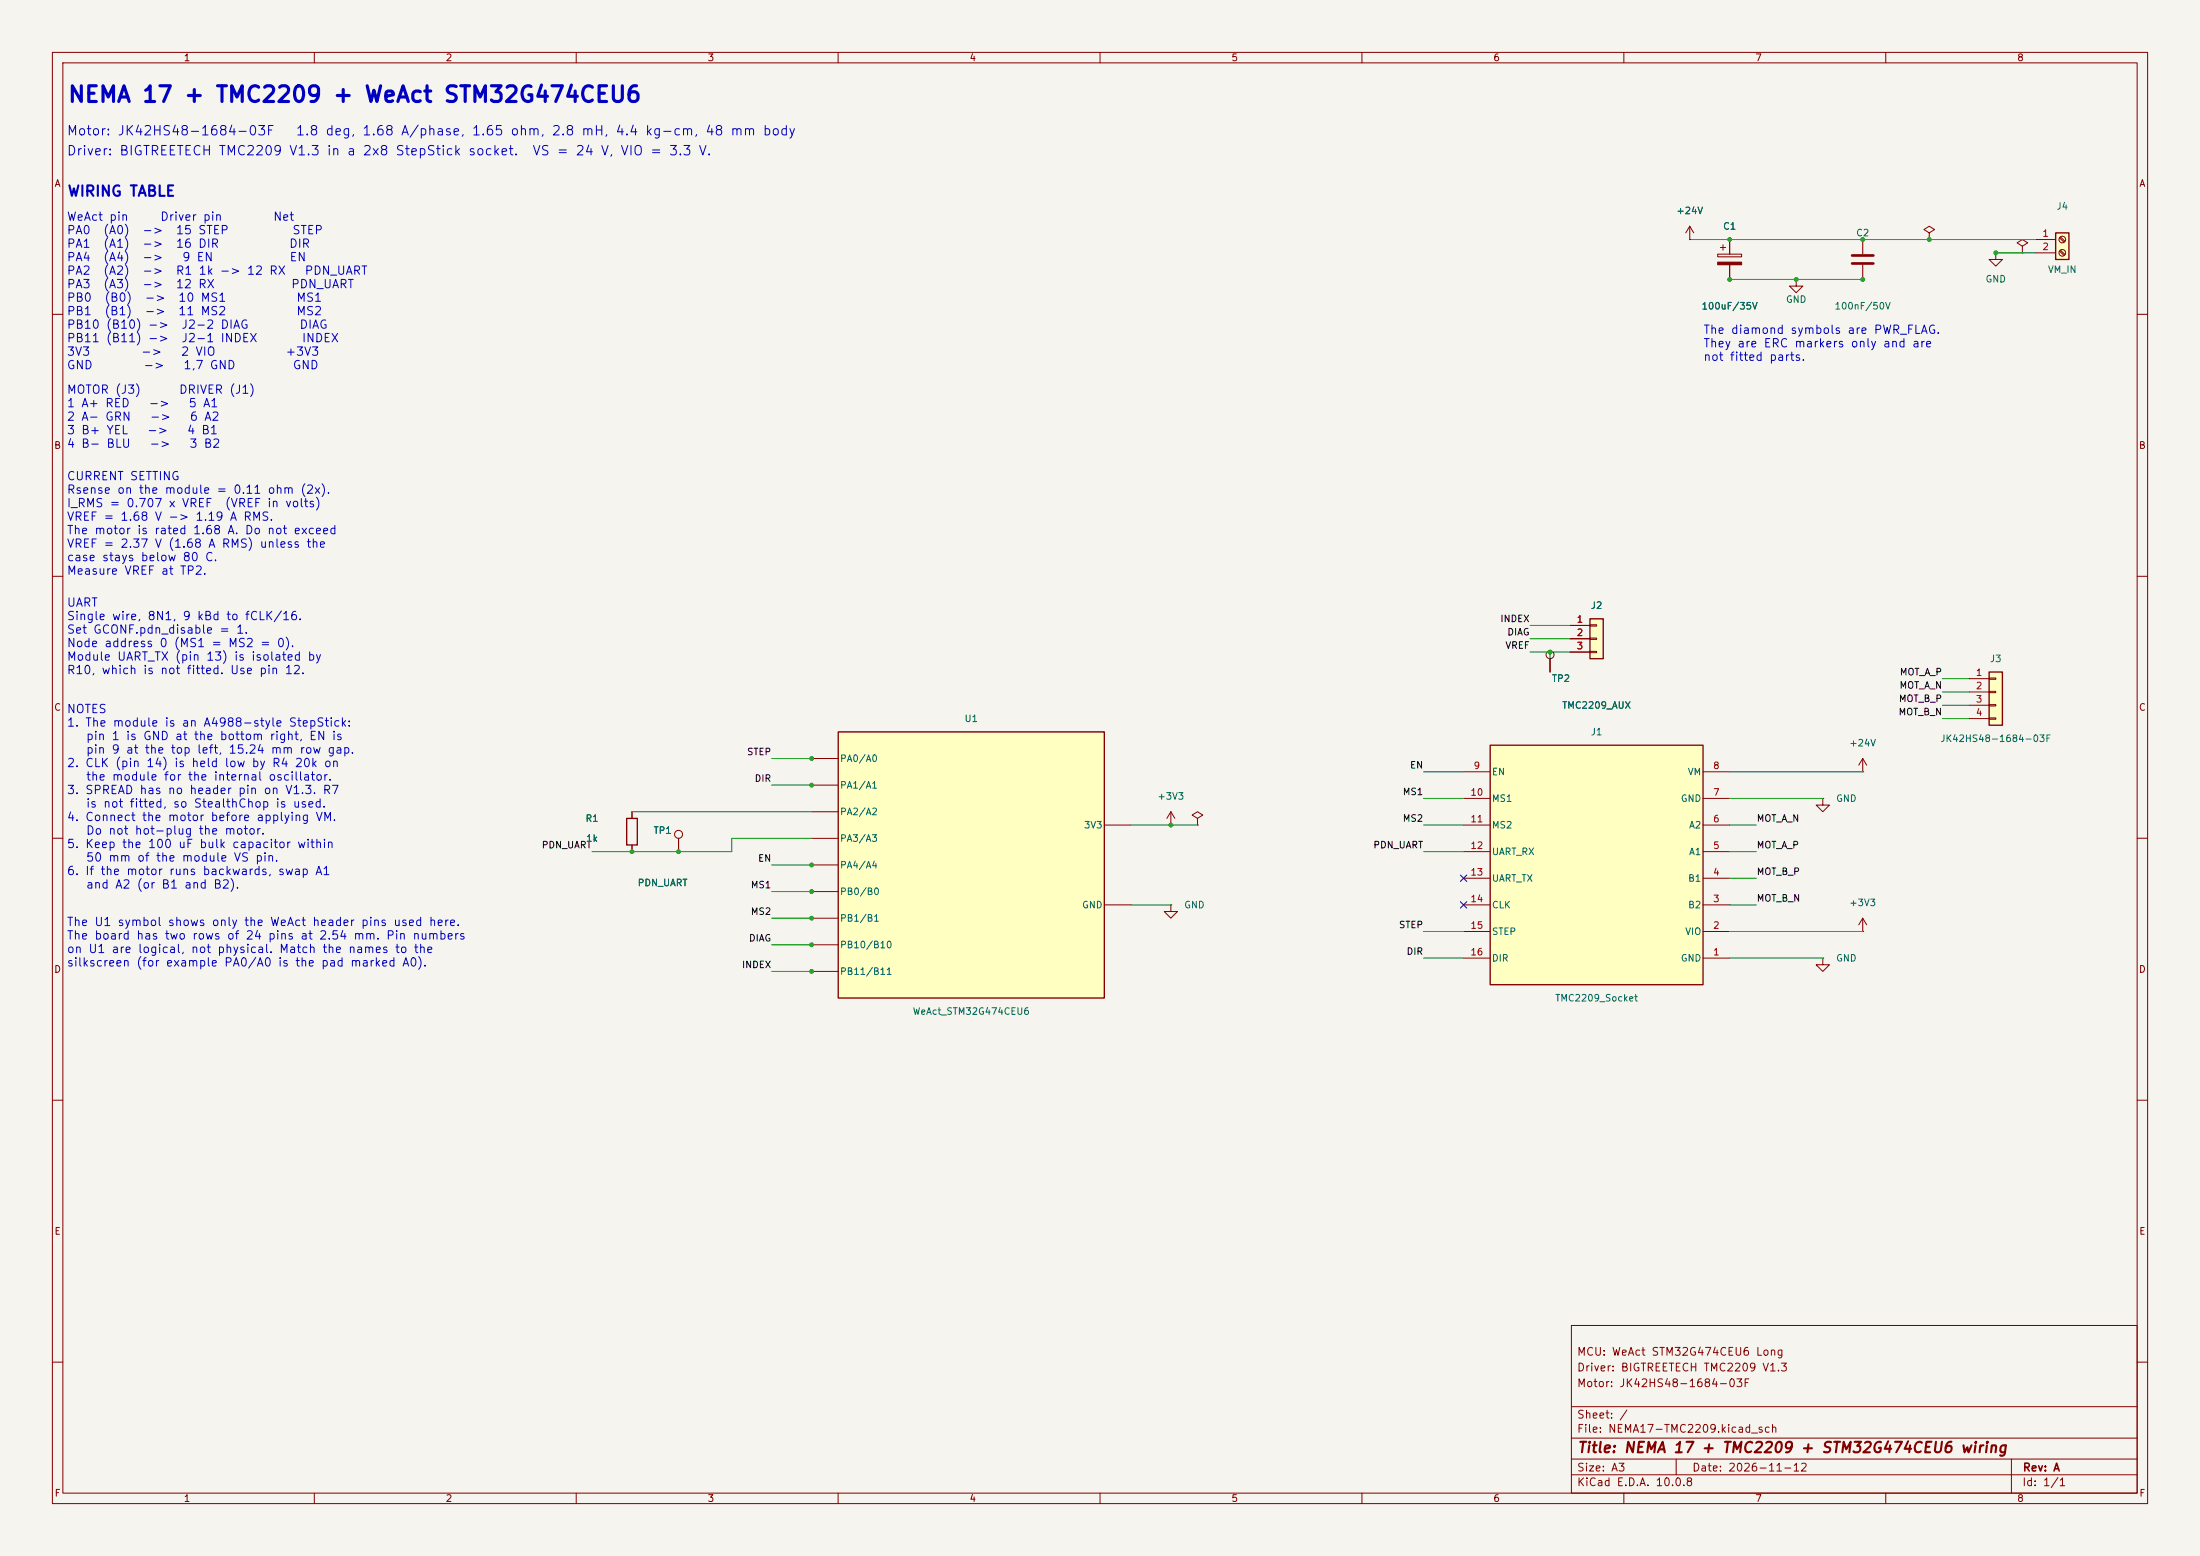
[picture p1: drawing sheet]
<svg xmlns="http://www.w3.org/2000/svg" width="420mm" height="297mm" viewBox="0 0 420 297" stroke-linecap="round" stroke-linejoin="round" font-family="sans-serif">
<path d="M0 0h420v297h-420z" fill="#f5f4ef" stroke="#f5f4ef" stroke-width=".19"/>
<g fill="none" stroke="#840000" stroke-width=".19">
<path d="M10 10h400v277h-400zM12 12h396v273h-396zM60 10v2M110 10v2M160 10v2M210 10v2M260 10v2M310 10v2M360 10v2M355.6 45.7v2.8M355.6 50.5v2.8M10 60h2"/>
<path d="M408 60h2M10 110h2M408 110h2M10 160h2M120.6 154.9v1.3M348 152.4v1.3h1.2l-1.2 1.2-1.3-1.2h1.3M348 152.4h.1M408 160h2M120.6 161.3v1.3M129.5 160v2.6M355.6 177.8h.1M355.6 175.3v2.5"/>
<path d="M355.6 175.3l-.8 1.2M355.6 175.3l.8 1.2M348 182.9v1.3h1.2l-1.2 1.2-1.3-1.2h1.3M348 182.9h.1M10 210h2M408 210h2M300 253h108v32h-108zM10 260h2M300 278.5h108M300 274.5h108M300 268.5h108M320 278.5v3"/>
<path d="M384 278.5v6.5M408 260h2M60 285v2M110 285v2M160 285v2M210 285v2M260 285v2M300 281.5h108M310 285v2M360 285v2"/>
<circle cx="129.5" cy="159.3" r=".76"/>
</g>
<path d="M353.6 48.8h4M353.6 50.3h4" fill="none" stroke="#840000" stroke-width=".51"/>
<path d="M119.6 156.2h2.1v5.1h-2.1z" fill="none" stroke="#840000" stroke-width=".25"/>
<path d="M160 139.7h50.8v50.8h-50.8z" fill="#ffffc2"/>
<path d="M160 139.7h50.8v50.8h-50.8z" fill="none" stroke="#840000" stroke-width=".25"/>
<g fill="none" stroke="#840000" stroke-width=".19">
<path d="M154.9 144.8h5.1M154.9 149.9h5.1M154.9 154.9h5.1M210.8 157.5h5.1M223.5 157.5h.1M223.5 154.9l-.7 1.3M223.5 154.9l.8 1.3M223.5 154.9v2.6M228.6 156.2l1-.6-1-.7-1 .7 1 .6v1.3M228.6 157.5h.1M355.6 147.3h.1M355.6 144.8l-.8 1.3"/>
<path d="M355.6 144.8l.8 1.3M355.6 144.8v2.5M154.9 160h5.1M154.9 165.1h5.1M154.9 170.2h5.1M154.9 175.3h5.1M210.8 172.7h5.1M223.5 172.7v1.3h1.3l-1.3 1.3-1.3-1.3h1.3M223.5 172.7h.1M154.9 180.3h5.1M154.9 185.4h5.1"/>
</g>
<path d="M379.7 128.3h2.6v10.1h-2.6z" fill="#ffffc2"/>
<path d="M379.7 128.3h2.6v10.1h-2.6z" fill="none" stroke="#840000" stroke-width=".25"/>
<path d="M375.9 129.5h3.8M375.9 132.1h3.8M375.9 134.6h3.8M375.9 137.2h3.8M379.7 129.4h1.3v.3h-1.3zM379.7 132h1.3v.2h-1.3zM379.7 134.5h1.3v.2h-1.3zM379.7 137h1.3v.3h-1.3z" fill="none" stroke="#840000" stroke-width=".19"/>
<path d="M392.4 44.5h2.6v5h-2.6z" fill="#ffffc2"/>
<path d="M392.4 44.5h2.6v5h-2.6z" fill="none" stroke="#840000" stroke-width=".25"/>
<g fill="none" stroke="#840000" stroke-width=".19">
<path d="M368.3 44.5l1-.7-1-.6-1 .6 1 .7v1.2M368.3 45.7h.1M386.1 47l1-.6-1-.7-1 .7 1 .6v1.3M386.1 48.3h.1M388.6 45.7h3.8M388.6 48.3h3.8M393.2 45.4l.8 .8M393.2 47.9l.8 .9M393.3 45.2l.9 .9M393.3 47.8l.9 .8"/>
<circle cx="393.7" cy="48.3" r=".63"/>
<circle cx="393.7" cy="45.7" r=".63"/>
</g>
<path d="M303.5 118.1h2.6v7.6h-2.6z" fill="#ffffc2"/>
<path d="M303.5 118.1h2.6v7.6h-2.6z" fill="none" stroke="#840000" stroke-width=".25"/>
<g fill="none" stroke="#840000" stroke-width=".19">
<path d="M299.7 119.4h3.8M303.5 119.3h1.3v.2h-1.3zM295.9 125.7v2.6M299.7 121.9h3.8M299.7 124.5h3.8M303.5 121.8h1.3v.2h-1.3zM303.5 124.3h1.3v.3h-1.3z"/>
<circle cx="295.9" cy="125" r=".76"/>
</g>
<path d="M284.5 142.2h40.6v45.8h-40.6z" fill="#ffffc2"/>
<path d="M284.5 142.2h40.6v45.8h-40.6z" fill="none" stroke="#840000" stroke-width=".25"/>
<g fill="none" stroke="#840000" stroke-width=".19">
<path d="M322.6 45.7h.1M322.6 43.2l-.8 1.3M322.6 43.2l.7 1.3M322.6 43.2v2.5M327.9 48.5h4.6v.5h-4.6zM328.4 47.2h1M328.9 46.7v1.1M330.2 45.7v2.8M330.2 50.5v2.8M342.9 53.3v1.3h1.3l-1.3 1.3-1.3-1.3h1.3M342.9 53.3h.1M381 48.3v1.2h1.3l-1.3 1.3-1.3-1.3h1.3"/>
<path d="M381 48.3h.1M299.7 119.4h3.8M295.9 125.7v2.6M299.7 121.9h3.8M299.7 124.5h3.8M120.6 154.9v1.3M279.4 157.5h5.1M279.4 152.4h5.1M279.4 147.3h5.1M325.1 157.5h5.1M325.1 152.4h5.1M325.1 147.3h5.1"/>
<path d="M120.6 161.3v1.3M129.5 160v2.6M279.4 177.8h5.1M279.4 172.7h5.1M279.4 167.6h5.1M279.4 162.6h5.1M325.1 177.8h5.1M325.1 172.7h5.1M325.1 167.6h5.1M325.1 162.6h5.1M279.4 182.9h5.1M325.1 182.9h5.1"/>
</g>
<path d="M327.9 50h4.6v.5h-4.6z" fill="#840000" stroke="#840000" stroke-width=".19"/>
<g fill="none" stroke="#009600" stroke-width=".19">
<path d="M322.6 45.7h66M330.2 53.3h25.4M381 48.3h7.6M292.1 119.4h7.6M292.1 124.5h7.6M292.1 121.9h7.6M295.9 124.5v3.8M370.8 129.5h5.1M370.8 132.1h5.1M370.8 134.6h5.1M370.8 137.2h5.1M120.6 154.9h34.3"/>
<path d="M147.3 149.9h7.6M147.3 144.8h7.6M215.9 157.5h12.7M271.8 157.5h7.6M271.8 152.4h7.6M271.8 147.3h7.6M330.2 157.5h5.1M330.2 152.4h17.8M330.2 147.3h25.4M147.3 170.2h7.6M147.3 165.1h7.6M147.3 175.3h7.6"/>
<path d="M154.9 160h-15.2v2.6h-26.7M215.9 172.7h7.6M271.8 162.6h7.6M271.8 177.8h7.6M330.2 162.6h5.1M330.2 177.8h25.4M330.2 172.7h5.1M330.2 167.6h5.1M147.3 180.3h7.6M147.3 185.4h7.6M271.8 182.9h7.6M330.2 182.9h17.8"/>
</g>
<path d="M278.8 172.1l1.2 1.2M278.8 167l1.2 1.2M280 172.1l-1.2 1.2M280 167l-1.2 1.2" fill="none" stroke="#000084" stroke-width=".19"/>
<g fill="#009600">
<circle cx="223.5" cy="157.5" r=".46"/>
<circle cx="129.5" cy="162.6" r=".46"/>
<circle cx="120.6" cy="162.6" r=".46"/>
<circle cx="154.9" cy="170.2" r=".46"/>
<circle cx="154.9" cy="144.8" r=".46"/>
<circle cx="154.9" cy="149.9" r=".46"/>
<circle cx="154.9" cy="175.3" r=".46"/>
<circle cx="154.9" cy="180.3" r=".46"/>
<circle cx="154.9" cy="185.4" r=".46"/>
<circle cx="154.9" cy="165.1" r=".46"/>
<circle cx="295.9" cy="124.5" r=".46"/>
<circle cx="342.9" cy="53.3" r=".46"/>
<circle cx="330.2" cy="53.3" r=".46"/>
<circle cx="330.2" cy="45.7" r=".46"/>
<circle cx="368.3" cy="45.7" r=".46"/>
<circle cx="381" cy="48.3" r=".46"/>
<circle cx="355.6" cy="53.3" r=".46"/>
<circle cx="355.6" cy="45.7" r=".46"/>
</g>
<text font-size="3" fill="#0000c2" x="12.8" y="20.3">NEMA 17 + TMC2209 + WeAct STM32G474CEU6</text>
<text font-size="2" fill="#0000c2" x="12.8" y="38">WIRING TABLE</text>
<text font-size="2" fill="#840000" x="301" y="277.8">Title: NEMA 17 + TMC2209 + STM32G474CEU6 wiring</text>
<g font-size="1.8" fill="#0000c2">
<text x="12.6" y="26.3">Motor: JK42HS48-1684-03F</text>
<text x="56.3" y="26.3">1.8 deg, 1.68 A/phase, 1.65 ohm, 2.8 mH, 4.4 kg-cm, 48 mm body</text>
<text x="12.6" y="30.1">Driver: BIGTREETECH TMC2209 V1.3 in a 2x8 StepStick socket.</text>
<text x="101.5" y="30.1">VS = 24 V, VIO = 3.3 V.</text>
</g>
<g font-size="1.6" fill="#0000c2">
<text x="12.6" y="42.5">WeAct pin</text>
<text x="12.6" y="45.1">PA0</text>
<text x="12.6" y="47.7">PA1</text>
<text x="19.6" y="45.1">(A0)</text>
<text x="19.6" y="47.7">(A1)</text>
<text x="27" y="45.1">-&gt;</text>
<text x="27" y="47.7">-&gt;</text>
<text x="30.5" y="42.5">Driver pin</text>
<text x="33.4" y="45.1">15 STEP</text>
<text x="33.4" y="47.7">16 DIR</text>
<text x="52" y="42.5">Net</text>
<text x="55.1" y="47.7">DIR</text>
<text x="55.7" y="45.1">STEP</text>
<text x="12.6" y="50.3">PA4</text>
<text x="12.6" y="52.8">PA2</text>
<text x="19.6" y="50.3">(A4)</text>
<text x="19.6" y="52.8">(A2)</text>
<text x="27" y="50.3">-&gt;</text>
<text x="27" y="52.8">-&gt;</text>
<text x="33.4" y="52.8">R1 1k -&gt; 12 RX</text>
<text x="34.7" y="50.3">9 EN</text>
<text x="55.2" y="50.3">EN</text>
<text x="58" y="52.8">PDN_UART</text>
<text x="12.6" y="55.4">PA3</text>
<text x="12.6" y="58">PB0</text>
<text x="19.6" y="55.4">(A3)</text>
<text x="19.8" y="58">(B0)</text>
<text x="27" y="55.4">-&gt;</text>
<text x="27.5" y="58">-&gt;</text>
<text x="33.4" y="55.4">12 RX</text>
<text x="33.9" y="58">10 MS1</text>
<text x="55.5" y="55.4">PDN_UART</text>
<text x="56.4" y="58">MS1</text>
<text x="12.6" y="60.6">PB1</text>
<text x="12.6" y="63.1">PB10 (B10) -&gt;</text>
<text x="12.6" y="65.7">PB11 (B11) -&gt;</text>
<text x="19.8" y="60.6">(B1)</text>
<text x="27.5" y="60.6">-&gt;</text>
<text x="33.9" y="60.6">11 MS2</text>
<text x="34.5" y="63.1">J2-2 DIAG</text>
<text x="34.5" y="65.7">J2-1 INDEX</text>
<text x="56.4" y="60.6">MS2</text>
<text x="57.1" y="63.1">DIAG</text>
<text x="57.5" y="65.7">INDEX</text>
<text x="325.1" y="64.1">The diamond symbols are PWR_FLAG.</text>
<text x="12.6" y="68.3">3V3</text>
<text x="12.6" y="70.9">GND</text>
<text x="26.8" y="68.3">-&gt;</text>
<text x="27.3" y="70.9">-&gt;</text>
<text x="34.4" y="68.3">2 VIO</text>
<text x="34.9" y="70.9">1,7 GND</text>
<text x="54.4" y="68.3">+3V3</text>
<text x="55.8" y="70.9">GND</text>
<text x="325.1" y="66.7">They are ERC markers only and are</text>
<text x="325.1" y="69.3">not fitted parts.</text>
<text x="12.6" y="75.6">MOTOR (J3)</text>
<text x="34" y="75.6">DRIVER (J1)</text>
<text x="12.6" y="78.1">1 A+ RED</text>
<text x="12.6" y="80.7">2 A- GRN</text>
<text x="12.6" y="83.3">3 B+ YEL</text>
<text x="28" y="83.3">-&gt;</text>
<text x="28.3" y="78.1">-&gt;</text>
<text x="28.5" y="80.7">-&gt;</text>
<text x="35.6" y="83.3">4 B1</text>
<text x="35.9" y="78.1">5 A1</text>
<text x="36.1" y="80.7">6 A2</text>
<text x="12.6" y="85.9">4 B- BLU</text>
<text x="28.4" y="85.9">-&gt;</text>
<text x="36" y="85.9">3 B2</text>
<text x="12.6" y="92.1">CURRENT SETTING</text>
<text x="12.6" y="94.6">Rsense on the module = 0.11 ohm (2x).</text>
<text x="12.6" y="97.2">I_RMS = 0.707 x VREF</text>
<text x="12.6" y="99.8">VREF = 1.68 V -&gt; 1.19 A RMS.</text>
<text x="42.8" y="97.2">(VREF in volts)</text>
<text x="12.6" y="102.4">The motor is rated 1.68 A. Do not exceed</text>
<text x="12.6" y="105">VREF = 2.37 V (1.68 A RMS) unless the</text>
<text x="12.6" y="107.5">case stays below 80 C.</text>
<text x="12.6" y="110.1">Measure VREF at TP2.</text>
<text x="12.6" y="116.2">UART</text>
<text x="12.6" y="118.8">Single wire, 8N1, 9 kBd to fCLK/16.</text>
<text x="12.6" y="121.4">Set GCONF.pdn_disable = 1.</text>
<text x="12.6" y="123.9">Node address 0 (MS1 = MS2 = 0).</text>
<text x="12.6" y="126.5">Module UART_TX (pin 13) is isolated by</text>
<text x="12.6" y="129.1">R10, which is not fitted. Use pin 12.</text>
<text x="12.6" y="136.5">NOTES</text>
<text x="12.6" y="139.1">1. The module is an A4988-style StepStick:</text>
<text x="16.3" y="141.7">pin 1 is GND at the bottom right, EN is</text>
<text x="12.6" y="146.8">2. CLK (pin 14) is held low by R4 20k on</text>
<text x="16.3" y="144.2">pin 9 at the top left, 15.24 mm row gap.</text>
<text x="16.3" y="149.4">the module for the internal oscillator.</text>
<text x="12.6" y="152">3. SPREAD has no header pin on V1.3. R7</text>
<text x="16.3" y="154.6">is not fitted, so StealthChop is used.</text>
<text x="12.6" y="157.1">4. Connect the motor before applying VM.</text>
<text x="16.3" y="159.7">Do not hot-plug the motor.</text>
<text x="12.6" y="162.3">5. Keep the 100 uF bulk capacitor within</text>
<text x="12.6" y="167.4">6. If the motor runs backwards, swap A1</text>
<text x="16.3" y="164.9">50 mm of the module VS pin.</text>
<text x="16.3" y="170">and A2 (or B1 and B2).</text>
<text x="12.6" y="177.2">The U1 symbol shows only the WeAct header pins used here.</text>
<text x="12.6" y="179.7">The board has two rows of 24 pins at 2.54 mm. Pin numbers</text>
<text x="12.6" y="182.3">on U1 are logical, not physical. Match the names to the</text>
<text x="12.6" y="184.9">silkscreen (for example PA0/A0 is the pad marked A0).</text>
</g>
<g font-size="1.5" fill="#840000">
<text x="300.9" y="262.1">Driver: BIGTREETECH TMC2209 V1.3</text>
<text x="300.9" y="259.1">MCU: WeAct STM32G474CEU6 Long</text>
<text x="300.9" y="265.1">Motor: JK42HS48-1684-03F</text>
<text x="300.9" y="273.8">File: NEMA17-TMC2209.kicad_sch</text>
<text x="300.9" y="271.1">Sheet: /</text>
<text x="300.9" y="281.2">Size: A3</text>
<text x="322.9" y="281.2">Date: 2026-11-12</text>
<text x="386" y="281.2">Rev: A</text>
<text x="300.9" y="284">KiCad E.D.A. 10.0.8</text>
<text x="385.9" y="284">Id: 1/1</text>
</g>
<g font-size="1.3" fill="#840000">
<text x="35" y="12">1</text>
<text x="85" y="12">2</text>
<text x="135" y="12">3</text>
<text x="185" y="12">4</text>
<text x="235" y="12">5</text>
<text x="285" y="12">6</text>
<text x="335" y="12">7</text>
<text x="385" y="12">8</text>
<text x="10.3" y="36">A</text>
<text x="408.3" y="36">A</text>
<text x="10.2" y="86">B</text>
<text x="408.2" y="86">B</text>
<text x="10.2" y="136">C</text>
<text x="408.2" y="136">C</text>
<text x="10.2" y="186">D</text>
<text x="408.2" y="186">D</text>
<text x="10.3" y="236">E</text>
<text x="408.3" y="236">E</text>
<text x="10.3" y="286">F</text>
<text x="35" y="287">1</text>
<text x="85" y="287">2</text>
<text x="135" y="287">3</text>
<text x="185" y="287">4</text>
<text x="235" y="287">5</text>
<text x="285" y="287">6</text>
<text x="335" y="287">7</text>
<text x="385" y="287">8</text>
<text x="408.3" y="286">F</text>
</g>
<g font-size="1.3" fill="#006464">
<text x="319.9" y="41.2">+24V</text>
<text x="392.5" y="40.3">J4</text>
<text x="328.8" y="44.1">C1</text>
<text x="354.2" y="45.4">C2</text>
<text x="390.9" y="52.4">VM_IN</text>
<text x="324.7" y="59.4">100uF/35V</text>
<text x="340.8" y="58.1">GND</text>
<text x="350.1" y="59.4">100nF/50V</text>
<text x="378.9" y="54.2">GND</text>
<text x="303.6" y="116.5">J2</text>
<text x="296.1" y="130.5">TP2</text>
<text x="379.8" y="126.7">J3</text>
<text x="298.1" y="135.6">TMC2209_AUX</text>
<text x="184" y="138.1">U1</text>
<text x="303.6" y="140.7">J1</text>
<text x="352.9" y="142.8">+24V</text>
<text x="370.3" y="141.9">JK42HS48-1684-03F</text>
<text x="160.2" y="145.7">PA0/A0</text>
<text x="284.7" y="148.3">EN</text>
<text x="322.1" y="148.3">VM</text>
<text x="160.2" y="150.8">PA1/A1</text>
<text x="160.2" y="155.9">PA2/A2</text>
<text x="220.9" y="152.9">+3V3</text>
<text x="284.7" y="153.4">MS1</text>
<text x="320.8" y="153.4">GND</text>
<text x="350.4" y="153.4">GND</text>
<text x="111.7" y="157.2">R1</text>
<text x="111.8" y="161">1k</text>
<text x="124.6" y="159.5">TP1</text>
<text x="160.2" y="161">PA3/A3</text>
<text x="206.8" y="158.4">3V3</text>
<text x="284.7" y="158.4">MS2</text>
<text x="322.3" y="158.4">A2</text>
<text x="160.2" y="166.1">PA4/A4</text>
<text x="284.7" y="163.5">UART_RX</text>
<text x="322.3" y="163.5">A1</text>
<text x="121.6" y="169.5">PDN_UART</text>
<text x="160.2" y="171.1">PB0/B0</text>
<text x="206.5" y="173.7">GND</text>
<text x="226" y="173.7">GND</text>
<text x="284.7" y="168.6">UART_TX</text>
<text x="284.7" y="173.7">CLK</text>
<text x="322.2" y="173.7">B2</text>
<text x="322.2" y="168.6">B1</text>
<text x="352.9" y="173.3">+3V3</text>
<text x="160.2" y="176.2">PB1/B1</text>
<text x="284.7" y="178.8">STEP</text>
<text x="321.6" y="178.8">VIO</text>
<text x="160.2" y="181.3">PB10/B10</text>
<text x="284.7" y="183.8">DIR</text>
<text x="320.8" y="183.8">GND</text>
<text x="350.4" y="183.8">GND</text>
<text x="160.2" y="186.4">PB11/B11</text>
<text x="296.8" y="191.5">TMC2209_Socket</text>
<text x="174.1" y="194">WeAct_STM32G474CEU6</text>
</g>
<g font-size="1.3" fill="#a90000">
<text x="389.8" y="45.5">1</text>
<text x="389.8" y="48">2</text>
<text x="300.9" y="119.2">1</text>
<text x="300.9" y="121.7">2</text>
<text x="300.9" y="124.2">3</text>
<text x="377.1" y="129.3">1</text>
<text x="377.1" y="131.9">2</text>
<text x="377.1" y="134.4">3</text>
<text x="377.1" y="136.9">4</text>
<text x="281.2" y="147.1">9</text>
<text x="326.9" y="147.1">8</text>
<text x="280.6" y="152.2">10</text>
<text x="326.9" y="152.2">7</text>
<text x="280.6" y="157.3">11</text>
<text x="326.9" y="157.3">6</text>
<text x="280.6" y="162.3">12</text>
<text x="280.6" y="167.4">13</text>
<text x="326.9" y="167.4">4</text>
<text x="326.9" y="162.3">5</text>
<text x="280.6" y="172.5">14</text>
<text x="326.9" y="172.5">3</text>
<text x="280.6" y="177.6">15</text>
<text x="326.9" y="177.6">2</text>
<text x="280.6" y="182.7">16</text>
<text x="326.9" y="182.7">1</text>
</g>
<g font-size="1.3" fill="#0f0f0f">
<text x="286.3" y="119.1">INDEX</text>
<text x="287.3" y="124.1">VREF</text>
<text x="287.6" y="121.6">DIAG</text>
<text x="362.5" y="131.8">MOT_A_N</text>
<text x="362.6" y="129.2">MOT_A_P</text>
<text x="362.3" y="136.8">MOT_B_N</text>
<text x="362.4" y="134.3">MOT_B_P</text>
<text x="142.5" y="144.5">STEP</text>
<text x="143.9" y="149.5">DIR</text>
<text x="269.1" y="147">EN</text>
<text x="267.7" y="152.1">MS1</text>
<text x="267.7" y="157.2">MS2</text>
<text x="335.3" y="157.2">MOT_A_N</text>
<text x="103.3" y="162.2">PDN_UART</text>
<text x="144.6" y="164.8">EN</text>
<text x="262.1" y="162.2">PDN_UART</text>
<text x="335.3" y="162.2">MOT_A_P</text>
<text x="335.3" y="167.3">MOT_B_P</text>
<text x="143.2" y="169.9">MS1</text>
<text x="335.3" y="172.4">MOT_B_N</text>
<text x="143.2" y="174.9">MS2</text>
<text x="267" y="177.5">STEP</text>
<text x="141.5" y="185.1">INDEX</text>
<text x="142.9" y="180">DIAG</text>
<text x="268.4" y="182.6">DIR</text>
</g>
</svg>
